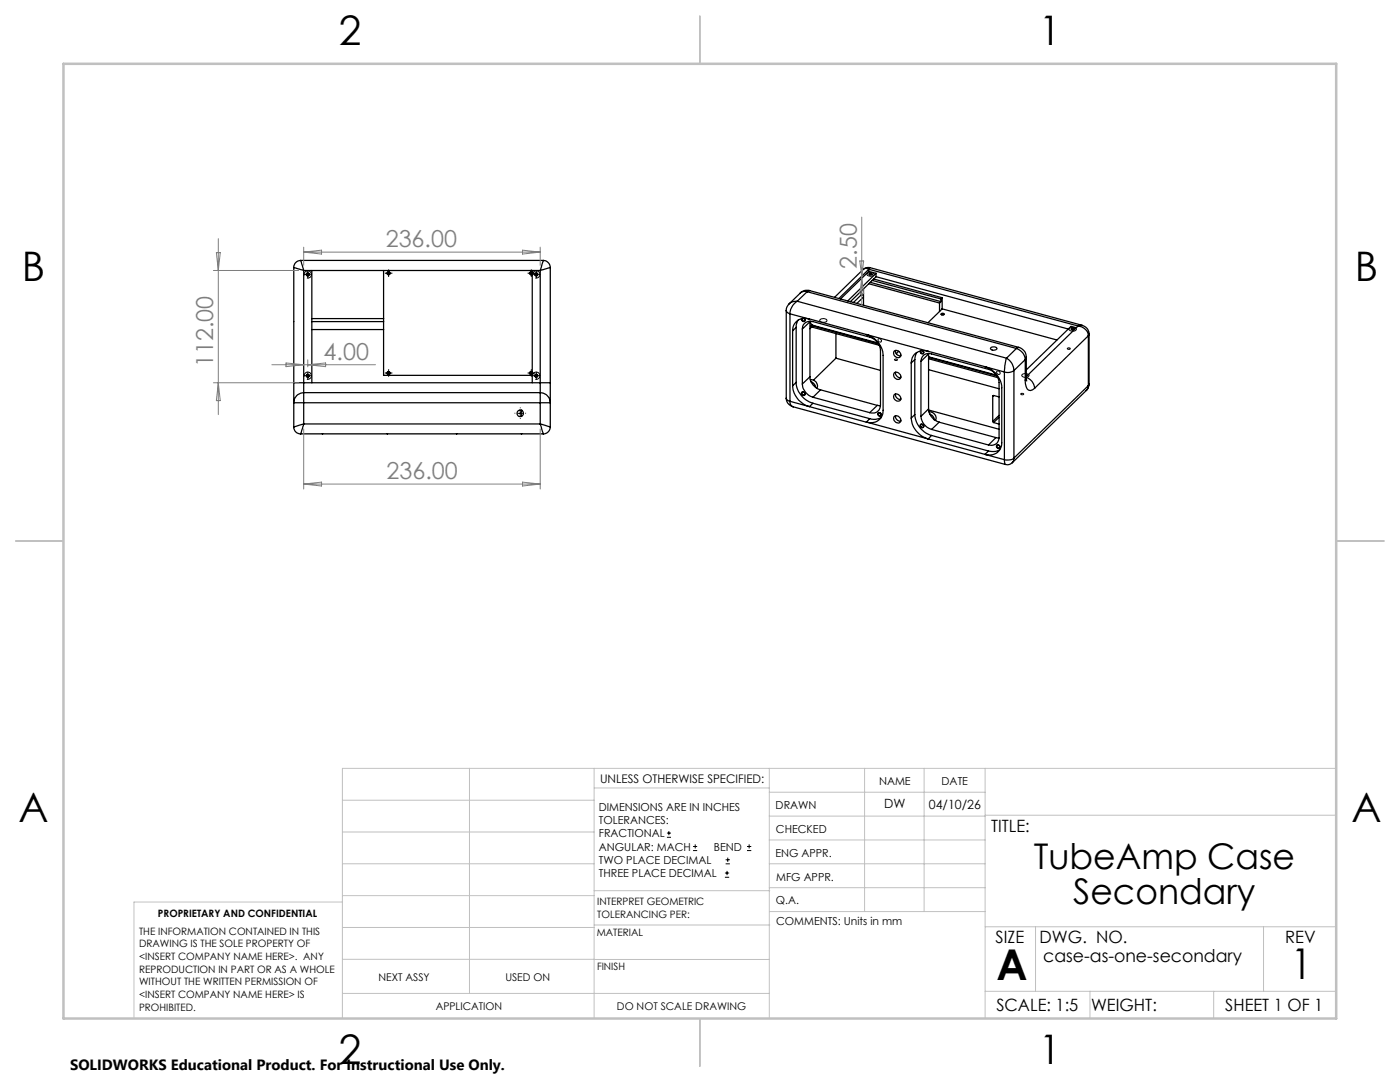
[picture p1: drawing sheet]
<svg xmlns="http://www.w3.org/2000/svg" width="279mm" height="216mm" viewBox="0 0 279 216" stroke-linecap="round" stroke-linejoin="round" font-family="sans-serif">
<g fill="none" stroke="#000" stroke-width=".25">
<path d="M58.6 53.4l2 .6M58.6 53.4v23M60 52l.6 2M60 52a1.39 1.39 0 0 0-1.4 1.4M60 52h48.4M60.6 54v22.4M60.6 54h47.2M62.2 54v22.4M76.6 54v20.9h29.6M106.2 54.3a.3 .3 0 0 0-.4 0 .3 .3 0 0 0 0 .4 .3 .3 0 0 0 .4 .1M106.2 54.4a.26 .26 0 0 0-.4-.1 .26 .26 0 0 0 0 .4 .26 .26 0 0 0 .4 0M106.2 54v22.4"/>
<path d="M107.1 54.5v.5M107.8 54v22.4M108.4 52l-.6 2M108.4 52a1.45 1.45 0 0 1 1.4 1.4M109.8 53.4l-2 .6M109.8 53.4v23M159.7 58.5l-2.2 2.1M161.1 58.2h-.8l-.6 .3M161.1 58.2l-2 1.9M161.1 58.2l41.7 11.3M161.6 58a1.81 1.81 0 0 0-1.9 .5M161.6 58l-.5 .2"/>
<path d="M161.6 58l41.7 11.3M171.9 58.8l.4 .1M171.9 58.1v.7M171.9 58.8l-1.6 1.6M172.2 53.8l-5.7 5.5M172.3 57.6v3.3M172.3 59.3l-1.3 1.2M173.4 53.7l-.7-.1-.5 .2M173.4 53.7l41.8 11.4M173.4 54.2l1.4 .3M173.4 53.7v.5M173.4 54.2l-5.7 5.5"/>
<path d="M173.4 53.7l-6 5.8M173.4 56.6l14.1 3.9M173.4 54.7a.33 .33 0 0 1 .4-.2 .33 .33 0 0 1 .2 .3l-.4 .1zM173.5 54.8a.23 .23 0 0 1 .2-.2 .23 .23 0 0 1 .3 .2M173.6 53.4h-.6l-.8 .4M173.6 53.4l42.4 11.5-.8 .2M173.6 53.4l-.2 .3M173.7 56.3l14.1 3.9M174.1 56l13.7 3.7M174.3 55.7l13.7 3.7M174.8 54.5v.7M174.8 55.2l38.4 10.5"/>
<path d="M174.8 54.5l-5.6 5.5M174.8 55.2l-5.1 5M187.8 59.7v.5M188 59.4v2.2M188 59.4l-.2 .3M58.6 76.4h2M58.6 76.4v4M60.6 78.4v2M60.6 78.4a1.99 1.99 0 0 0-2 2M60.6 76.4v2M60.6 78.4h47.2M60.6 76.4h47.2"/>
<path d="M62.2 65.8h14.4M62.2 64.2h14.4M62.2 63.6h14.4M106.2 74.2a.3 .3 0 0 0-.4 0 .3 .3 0 0 0 0 .5 .3 .3 0 0 0 .4 0M106.2 74.3a.26 .26 0 0 0-.4 0 .26 .26 0 0 0 0 .3 .26 .26 0 0 0 .4 0M107.1 74.7v.2h-.3M107.8 78.4v2M107.8 78.4a2.05 2.05 0 0 1 2 2M107.8 76.4v2M107.8 76.4h2M109.8 76.4v4M156.9 79.4a1.84 1.84 0 0 0 1.4 1.8"/>
<path d="M156.9 62l.3 .4 .5 .2M156.9 79.4l.2 .4 .6 .3M156.9 61.9v17.5M157.5 60.6l-.4 .6-.2 .7M157.7 62.6l3.7 1M157.7 62.6v17.5M158.2 77a4.6 4.6 0 0 0 3.2 4.1M158.2 66v11M158.9 76.3a4.6 4.6 0 0 0 3.3 4.2M158.9 65.3v11M158.9 65.3l-.7 .7M158.9 76.3l-.7 .7"/>
<path d="M159.1 60.1a3.1 3.1 0 0 0-1.4 2.5M159.1 60.1l-.9 .1-.7 .4M159.1 60.1l41.8 11.4M159.3 63.9l-.3 .7-.1 .7M159.9 78.4a.37 .37 0 0 1 .6-.1 .37 .37 0 0 1-.1 .6l-.4-.2zM160.1 63.6a.31 .31 0 0 0 .1 .4 .31 .31 0 0 0 .4-.3l-.2-.2a.36 .36 0 0 1 .1 .7 .36 .36 0 0 1-.6-.3v-.3M160.1 65.7a1.56 1.56 0 0 1 2.1-1.5l11.4 3.1a2.96 2.96 0 0 1 2.1 2.6v11a1.57 1.57 0 0 1-2.1 1.4M160.1 76.6a3 3 0 0 0 2.1 2.7M160.1 65.7v10.9M161.4 63.6l11.6 3.2M161.4 63.6a2.42 2.42 0 0 0-3.2 2.4M161.6 75.2l.3 1"/>
<path d="M161.6 64.1v11.1M161.6 64.2l-1.5 1.5M161.6 75.2l-1.5 1.4M161.7 75.8a1.19 1.19 0 0 1 1.2 .4 1.19 1.19 0 0 1 .1 1.3M161.7 64.1l.2 .6 .3 .2M161.9 76.2l.9 1.1M161.9 76.2a1.4 1.4 0 0 1 .9 1.1M161.9 65.3l-.3 .3M161.9 65.2v.1M162 64.9h.2M162 64.9l-.3 .1 .3 .3M162 65.2l-.1 .1"/>
<path d="M162 65.3l13.5 3.6M162 64.9h.1M162.2 64.9l13 3.5M162.2 79.3l11.4 3M162.6 65v.1M162.6 65.1l-.6 .2M162.6 65.1l12.7 3.5M162.8 77.3l1 .5M163.8 77.8l-1.6 1.5M163.8 77.8l11.3 3.1M166.8 71.5l-4.5 4.3M166.8 71.5l8.9 2.4"/>
<path d="M166.8 66.6v4.9M173 66.8a4.7 4.7 0 0 1 3.2 4.1v11a2.42 2.42 0 0 1-3.2 2.3M173 66.8l12.1 3.3M178.5 78.7a.87 .87 0 0 1 1 .2 .87 .87 0 0 1 .1 1 .86 .86 0 0 1-1-.2 .86 .86 0 0 1-.1-1zM178.5 74.4a.87 .87 0 0 1 1 .2 .87 .87 0 0 1 .1 1 .86 .86 0 0 1-1-.2 .86 .86 0 0 1-.1-1zM178.5 70a.86 .86 0 0 1 1 .2 .86 .86 0 0 1 .1 1.1 .86 .86 0 0 1-1-.2 .86 .86 0 0 1-.1-1.1zM178.7 69.9a.98 .98 0 0 0 1.1 1.1M178.7 74.3a.98 .98 0 0 0 1.1 1.1M178.7 78.6a.97 .97 0 0 0 1.1 1.1M179.4 70.1l-.5 .5M181.9 72.4v11M182.6 71.8v10.9"/>
<path d="M182.6 71.8l-.7 .6M183 70.3l-.4 1.5M183.8 70a.29 .29 0 0 0 0 .4 .29 .29 0 0 0 .4 .1 .29 .29 0 0 0 0-.4l-.1-.1a.35 .35 0 0 1 .2 .4 .35 .35 0 0 1-.4 .3 .35 .35 0 0 1-.2-.4v-.2M183.8 72.1a1.52 1.52 0 0 1 2.1-1.5l11.4 3.1a2.99 2.99 0 0 1 2.1 2.6v11a1.56 1.56 0 0 1-2.1 1.5M183.8 72.1v11M185.1 70.1l11.6 3.1M185.1 70.1a2.44 2.44 0 0 0-3.2 2.3M185.3 71.2l13.6 3.7M185.3 70.5v11.1M185.3 70.6l-1.5 1.5M185.3 71.6l13.8 3.8M185.3 73.8l14.1 3.8"/>
<path d="M185.3 71.3l13.7 3.7M187.5 62.2l-2.3 2.2M187.5 60.5v1.7M187.8 60.2l-.3 .3M187.9 62.6a.25 .25 0 0 1 .3-.1 .25 .25 0 0 1 .1 .3h-.3zM187.9 62.8a.21 .21 0 0 1 .2-.2 .21 .21 0 0 1 .2 .2M188 61.6l22.9 6.2M188 61.6l-.5 .6M196.7 73.2a4.7 4.7 0 0 1 3.2 4.2v10.9a2.42 2.42 0 0 1-3.2 2.4M196.7 73.2l3.7 1M197.8 69.4a.77 .77 0 0 1 1.2 .2 .72 .72 0 0 1-1.3-.1zM198.1 79.1v5"/>
<path d="M198.3 78.9l-.2 .2M198.3 78.9l1.1 .3M200.4 74.2v17.5M200.9 71.5a2.91 2.91 0 0 1 1.5 2.4M200.9 71.5l-.4 1.5-.1 1.2M202.4 73.9a2.11 2.11 0 0 1-2 .3M202.4 73.9v17.5M202.8 69.5a2.5 2.5 0 0 1 1.8 2.3M202.8 69.5l-1.9 2M203.3 69.3a1.98 1.98 0 0 1 1.5 2M203.3 69.3l-.5 .2M204.6 75.8a1.96 1.96 0 0 0 .9 2.1l.6-.1 .4-.3"/>
<path d="M204.6 71.8l-2.2 2.1M204.6 71.8v4M204.8 75.4l.1 .6M204.8 74.8l.2 .1-.2 .1M204.8 74.8l.1 .2M204.8 71.3l-.2 .5M204.8 75.4l-.2 .4M204.8 75.3a2.4 2.4 0 0 1 1.7 2.2M204.8 71.3v4.1M213.8 65.6a.25 .25 0 0 1 .3-.1 .25 .25 0 0 1 .2 .3h-.4zM213.9 65.8a.24 .24 0 0 1 .2-.2 .24 .24 0 0 1 .2 .2M214.8 65.4l-1.1-.3-8.9 8.7"/>
<path d="M215.2 65.1a2.2 2.2 0 0 1 2 1.9M215.2 65.1l-10.4 10M216 64.9a1.75 1.75 0 0 1 1.3 1.7M216.8 77.9l-14.8 14.4M217.2 76.9l-.4 1M217.2 67l-10.7 10.5M217.2 67v9.9M217.2 76.9l-14.8 14.5M217.3 76.6v.5l-.5 .8M217.3 66.6l-.1 .4M217.3 76.6l-.1 .3M217.3 66.6v10"/>
<path d="M58.6 85.2a1.33 1.33 0 0 0 1.4 1.4M58.6 80.4h2M58.6 80.4v4.8M60 86.6h48.4M60.6 84.6l-.6 2M60.6 84.6l-2 .6M60.6 80.4v4.2M60.6 80.4h47.2M60.6 84.6h47.2M103.6 81.9h.4M104 81.9h.1M104 81.9v1.2"/>
<path d="M107.8 84.6l.6 2M107.8 84.6l2 .6M107.8 80.4h2M107.8 80.4v4.2M109.8 85.2a1.39 1.39 0 0 1-1.4 1.4M109.8 80.4v4.8M157.7 80.1l.1 .7 .5 .4M157.7 80.1l3.7 1M158.3 81.2l42.3 11.5M161.4 81.1h.1M161.5 81.1l11.4 3.1M162.2 80.5l11.4 3"/>
<path d="M162.2 80.5l-.7 .6M172.9 84.2h.1M173 84.2l12.1 3.4M173.6 83.5l-.7 .7M175.1 80.9l.6 .1M175.1 80.9l-1.5 1.4M175.2 82.5a.35 .35 0 0 1 .6 0 .35 .35 0 0 1-.3 .5l-.2-.1zM175.3 82.5a.29 .29 0 0 1 .4-.1 .29 .29 0 0 1 .1 .4 .29 .29 0 0 1-.4 .1zM175.9 83.3l-1.2 .4-1.1-.2M178.5 83.1a.81 .81 0 0 1 1.1 .2 .81 .81 0 0 1-.1 1.1 .87 .87 0 0 1-1-.3 .87 .87 0 0 1 0-1zM178.7 83a.97 .97 0 0 0 1.1 1M181.9 83.4a4.7 4.7 0 0 0 3.2 4.2"/>
<path d="M182.6 82.7a4.6 4.6 0 0 0 3.3 4.2M182.6 82.7l-.7 .7M183.8 83.1a2.93 2.93 0 0 0 2.1 2.6M185.1 87.6h.1M185.2 87.6l11.4 3.1M185.3 81.6l.3 1M185.3 81.6l-1.5 1.5M185.3 81.8l14.1 3.9M185.4 82.2a1.24 1.24 0 0 1 1.3 1.7M185.6 82.6l.8 1.1M185.6 82.6a1.32 1.32 0 0 1 .8 1.1M185.9 86.9l11.4 3.1"/>
<path d="M185.9 85.7l11.4 3.1M185.9 86.9l-.7 .7M186.4 83.7l1 .5M187.4 84.2l-1.5 1.5M187.4 84.2l11.4 3.1M196.6 90.7h.1M196.7 90.7l3.7 1M197.3 90l-.7 .7M198.1 84.1l.2 .2M198.3 84.3l1.1 .3M198.8 87.3l.6 .1M198.8 87.3l-1.5 1.5"/>
<path d="M198.9 88.8a.37 .37 0 0 1 .6 .2 .37 .37 0 0 1-.4 .5l-.2-.3zM199.4 82.9l-1.3 1.2M199.4 83.3l-1.1 1M199.5 89.7l-.8 .4-1.4-.1M200.4 91.7l.2 1M202 92.3l-.7 .4h-.7M202.4 91.4a2.26 2.26 0 0 1-2 .3M202.4 91.4l-.4 .9"/>
<circle cx="61.4" cy="54.8" r=".31"/>
<circle cx="61.4" cy="54.8" r=".26"/>
<circle cx="77.6" cy="54.5" r=".3"/>
<circle cx="77.6" cy="54.5" r=".25"/>
<circle cx="107" cy="54.8" r=".24"/>
<circle cx="107" cy="54.8" r=".31"/>
<circle cx="61.4" cy="75" r=".31"/>
<circle cx="61.4" cy="75" r=".25"/>
<circle cx="77.5" cy="74.4" r=".31"/>
<circle cx="77.5" cy="74.4" r=".25"/>
<circle cx="107" cy="75" r=".25"/>
<circle cx="107" cy="75" r=".31"/>
<circle cx="160.4" cy="78.5" r=".28"/>
<circle cx="103.8" cy="82.5" r=".64"/>
<circle cx="184" cy="85" r=".36"/>
<circle cx="184" cy="84.9" r=".31"/>
<circle cx="199.3" cy="89.1" r=".28"/>
</g>
<g fill="none" stroke="#000" stroke-width=".2">
<path d="M60.7 55a.72 .72 0 0 1 .6-1 .72 .72 0 0 1 .8 .8 .72 .72 0 0 1-.9 .7M60.9 54.8h1M61.4 54.3v1M77 54.5h1M77.3 54.6a.29 .29 0 0 1 .2-.4 .29 .29 0 0 1 .3 .4 .29 .29 0 0 1-.3 .2M77.5 54v1M105.5 54.5h1M105.7 54.6a.29 .29 0 0 1 .3-.4 .29 .29 0 0 1 .3 .4 .29 .29 0 0 1-.4 .2M106 54v1M106.3 55a.72 .72 0 0 1 .7-1 .72 .72 0 0 1 .7 .8 .72 .72 0 0 1-.9 .7M106.5 54.8h1M107 54.3v1"/>
<path d="M173.1 54.6a.91 .91 0 0 1 1.3 .2 .94 .94 0 0 1-1.4-.1zM60.7 75.1a.73 .73 0 0 1 .7-.9 .73 .73 0 0 1 .7 .8 .73 .73 0 0 1-.9 .7M60.9 75h1M61.4 74.5v1M77 74.4h1M77.3 74.5a.31 .31 0 0 1 .2-.3 .31 .31 0 0 1 .4 .3 .31 .31 0 0 1-.4 .3M77.5 73.9v1.1M105.5 74.4h1M105.7 74.5a.31 .31 0 0 1 .3-.3 .31 .31 0 0 1 .3 .3 .31 .31 0 0 1-.4 .3M106 73.9v1.1M106.3 75.1a.73 .73 0 0 1 .7-.9 .73 .73 0 0 1 .8 .9 .73 .73 0 0 1-1 .6M106.5 75h1"/>
<path d="M107 74.5v1M163.7 63.8a.87 .87 0 0 1 1.3 .2 .94 .94 0 0 1-1.4-.1zM178.5 71.8l.5-.1a.27 .27 0 0 1-.2 .3 .27 .27 0 0 1-.3-.2zM183.7 69.9a.39 .39 0 0 1 .6 .2 .39 .39 0 0 1-.2 .5l-.4-.3zM187.9 62.6h.4a.23 .23 0 0 1-.2 .3 .23 .23 0 0 1-.2-.3zM203.7 78.6l.5-.1a.27 .27 0 0 1-.2 .3 .27 .27 0 0 1-.3-.2zM204 74.8a.87 .87 0 0 1 1.4 .2 .88 .88 0 0 1-1.5-.1zM213 69.5l.3-.1 .2 .1a.2 .2 0 0 1 0 .2 .2 .2 0 0 1-.3 0zM213.4 65.6a.87 .87 0 0 1 1.4 .2 .93 .93 0 0 1-1.4-.1zM103.3 82.5h1M103.8 82v1M183.7 84.7a.39 .39 0 0 1 .6 .1 .39 .39 0 0 1-.2 .5l-.4-.2z"/>
<path d="M133.1 167.1h.8M133.1 166.2h.8M133.5 165.8v.9M138.3 169.7h.8M138.3 168.9h.8M138.7 168.5v.8M144.7 175h.8M144.7 174.2h.8M144.8 172.4h.9M144.8 171.6h.9M145.1 173.8v.8M145.2 171.1v.9"/>
<path d="M149.1 169.7h.8M149.1 168.9h.8M149.5 168.5v.8"/>
<circle cx="160.3" cy="78.5" r=".36"/>
<circle cx="160.3" cy="63.8" r=".36"/>
<circle cx="175.5" cy="67.9" r=".34"/>
<circle cx="199.2" cy="74.4" r=".36"/>
<circle cx="175.5" cy="82.7" r=".34"/>
<circle cx="199.2" cy="89.1" r=".36"/>
</g>
<g fill="none" stroke="#000" stroke-width=".2" stroke-dasharray="15.2 1.3 1.3 1.3" stroke-linecap="butt">
<path d="M60.9 54.8h-.2M61.4 54.3v-.3M61.4 55.3v.2M61.9 54.8h.3M77.1 54.5h-.3M77.6 54v-.2M77.6 55v.3M78.1 54.5h.2M105.5 54.5h-.2M106 54v-.2M106 55v.3M106.5 54.5h.3"/>
<path d="M106.5 54.7h-.2M107 54.2v-.2M107 55.2v.3M107.5 54.7h.3M60.9 75h-.2M61.4 74.5v-.3M61.4 75.5v.2M61.9 75h.3M77.1 74.4h-.3M77.6 73.9v-.2M77.6 74.9v.3M78.1 74.4h.2"/>
<path d="M105.5 74.4h-.2M106 73.9v-.2M106 74.9v.3M106.5 74.4h.3M106.5 75h-.2M107 74.5v-.3M107 75.5v.2M107.5 75h.3M102.8 82.5h-.1M103.8 81.5v-.2M103.8 83.5v.1M104.8 82.5h.2"/>
</g>
<g fill="none" stroke="#808080" stroke-width=".2">
<path d="M42.6 54h17M43.2 50.4h.8l-.4 3.6zM43.6 47.6v35.1M60.6 49.3v3.7M60.6 50.3l3.6-.4v.8zM60.6 50.3h47.2M104.3 49.9l3.5 .4-3.5 .4zM107.8 49.3v3.7M171.6 52.1h.8l-.4 3zM172 43.3v17.7M172 55.5l.4 3.1h-.8zM42.6 76.4h17"/>
<path d="M43.6 76.4l.4 3.5h-.8zM54.3 72.8h20.6M57.1 72.4l3.5 .4-3.5 .4zM61.4 71.8v1.4M61.4 72.8l3.6-.4v.8zM60.6 85.6v12M60.6 96.6h47.2M60.6 96.6l3.6-.4v.8zM104.3 96.2l3.5 .4-3.5 .4zM107.8 85.6v12"/>
</g>
<g fill="none" stroke="#c0c0c0" stroke-width=".2">
<path d="M68.3 159.7h50.3M93.7 153.3v44.9M118.6 153.3v49.9M118.6 157.2h34.9M153.5 153.3v49.9M153.5 158.1h43.1M172.5 153.3v28.6M184.4 153.3v28.6M196.6 153.3v49.9M266.7 153.3h-198.4v49.9M68.3 178.7h50.3M68.3 172.4h50.3"/>
<path d="M68.3 166h50.3M68.3 180h-41.6v23.2M118.6 177.7h35M153.5 167.6h43.1M153.5 162.8h43.1M153.5 172.4h43.1M153.5 177.1h43.1M196.6 162.7h70.1M68.3 198.2h85.2M68.3 191.4l85.2 .1M68.3 185.1h50.3M118.6 184.6h35"/>
<path d="M153.6 181.9h43M196.6 197.8h70.1M196.6 184.9h70.1M206.7 184.9v12.9M217.5 197.8v5.4M242.2 197.8v5.4M252.2 184.9v12.9"/>
</g>
<path d="M139.7 3.2v9.5M3.1 107.9h9.6M266.7 107.9h9.5M139.7 203.2v9.6" fill="none" stroke="#c0c0c0" stroke-width=".25"/>
<path d="M12.7 12.7h254v190.5h-254z" fill="none" stroke="#c0c0c0" stroke-width=".5"/>
<g font-size="8.5">
<text x="198.9" y="195.5">A</text>
<text x="257.6" y="195.4">1</text>
</g>
<g font-size="8.1">
<text x="67.6" y="8.9">2</text>
<text x="207.3" y="8.9">1</text>
<text x="4.4" y="56.2">B</text>
<text x="270.4" y="56.2">B</text>
<text x="3.7" y="164.1">A</text>
<text x="269.7" y="164.1">A</text>
<text x="67.6" y="212.4">2</text>
<text x="207.3" y="212.4">1</text>
</g>
<g font-size="7.1">
<text x="206.3" y="173.4">TubeAmp Case</text>
<text x="214.2" y="180.5">Secondary</text>
</g>
<g font-size="4.7" fill="#808080">
<text x="77" y="49.3">236.00</text>
<text x="171" y="53.7" transform="rotate(-90 171 53.7)">2.50</text>
<text x="64.6" y="71.8">4.00</text>
<text x="42.6" y="73.2" transform="rotate(-90 42.6 73.2)">112.00</text>
<text x="77.1" y="95.6">236.00</text>
</g>
<text font-size="3.5" x="208.2" y="191.9">case-as-one-secondary</text>
<g font-size="3.4">
<text x="197.8" y="166">TITLE:</text>
<text x="198.7" y="188.1">SIZE</text>
<text x="207.5" y="188.1">DWG. NO.</text>
<text x="256.5" y="188.2">REV</text>
<text x="198.8" y="201.7">SCALE: 1:5</text>
<text x="217.7" y="201.8">WEIGHT:</text>
<text x="244.5" y="201.7">SHEET 1 OF 1</text>
</g>
<text font-size="3" x="14" y="213.5">SOLIDWORKS Educational Product. For Instructional Use Only.</text>
<g font-size="2.5">
<text x="176.5" y="161.3">DW</text>
<text x="185.4" y="161.4">04/10/26</text>
</g>
<text font-size="2.4" x="119.8" y="156.2">UNLESS OTHERWISE SPECIFIED:</text>
<g font-size="2.2">
<text x="119.5" y="161.8">DIMENSIONS ARE IN INCHES</text>
<text x="154.8" y="161.4">DRAWN</text>
<text x="175.4" y="156.6">NAME</text>
<text x="187.9" y="156.7">DATE</text>
<text x="119.5" y="164.4">TOLERANCES:</text>
<text x="119.5" y="167.1">FRACTIONAL</text>
<text x="154.9" y="166.3">CHECKED</text>
<text x="119.5" y="169.7">ANGULAR: MACH</text>
<text x="119.5" y="172.4">TWO PLACE DECIMAL</text>
<text x="142.5" y="169.7">BEND</text>
<text x="154.8" y="170.9">ENG APPR.</text>
<text x="119.5" y="175">THREE PLACE DECIMAL</text>
<text x="154.9" y="175.7">MFG APPR.</text>
<text x="154.9" y="180.4">Q.A.</text>
<text x="154.9" y="184.6">COMMENTS: Units in mm</text>
</g>
<g font-size="2.1">
<text x="75.5" y="195.7">NEXT ASSY</text>
<text x="100.9" y="195.7">USED ON</text>
<text x="86.9" y="201.5">APPLICATION</text>
<text x="123.1" y="201.6">DO NOT SCALE DRAWING</text>
</g>
<g font-size="2">
<text x="31.5" y="182.9">PROPRIETARY AND CONFIDENTIAL</text>
<text x="119.2" y="180.6">INTERPRET GEOMETRIC</text>
<text x="119.2" y="183.1">TOLERANCING PER:</text>
<text x="27.8" y="186.5">THE INFORMATION CONTAINED IN THIS</text>
<text x="27.8" y="189">DRAWING IS THE SOLE PROPERTY OF</text>
<text x="27.8" y="191.6">&lt;INSERT COMPANY NAME HERE&gt;. ANY</text>
<text x="119.1" y="186.7">MATERIAL</text>
<text x="27.8" y="194.1">REPRODUCTION IN PART OR AS A WHOLE</text>
<text x="27.8" y="196.6">WITHOUT THE WRITTEN PERMISSION OF</text>
<text x="119.1" y="193.5">FINISH</text>
<text x="27.8" y="199.1">&lt;INSERT COMPANY NAME HERE&gt; IS</text>
<text x="27.8" y="201.7">PROHIBITED.</text>
</g>
</svg>
